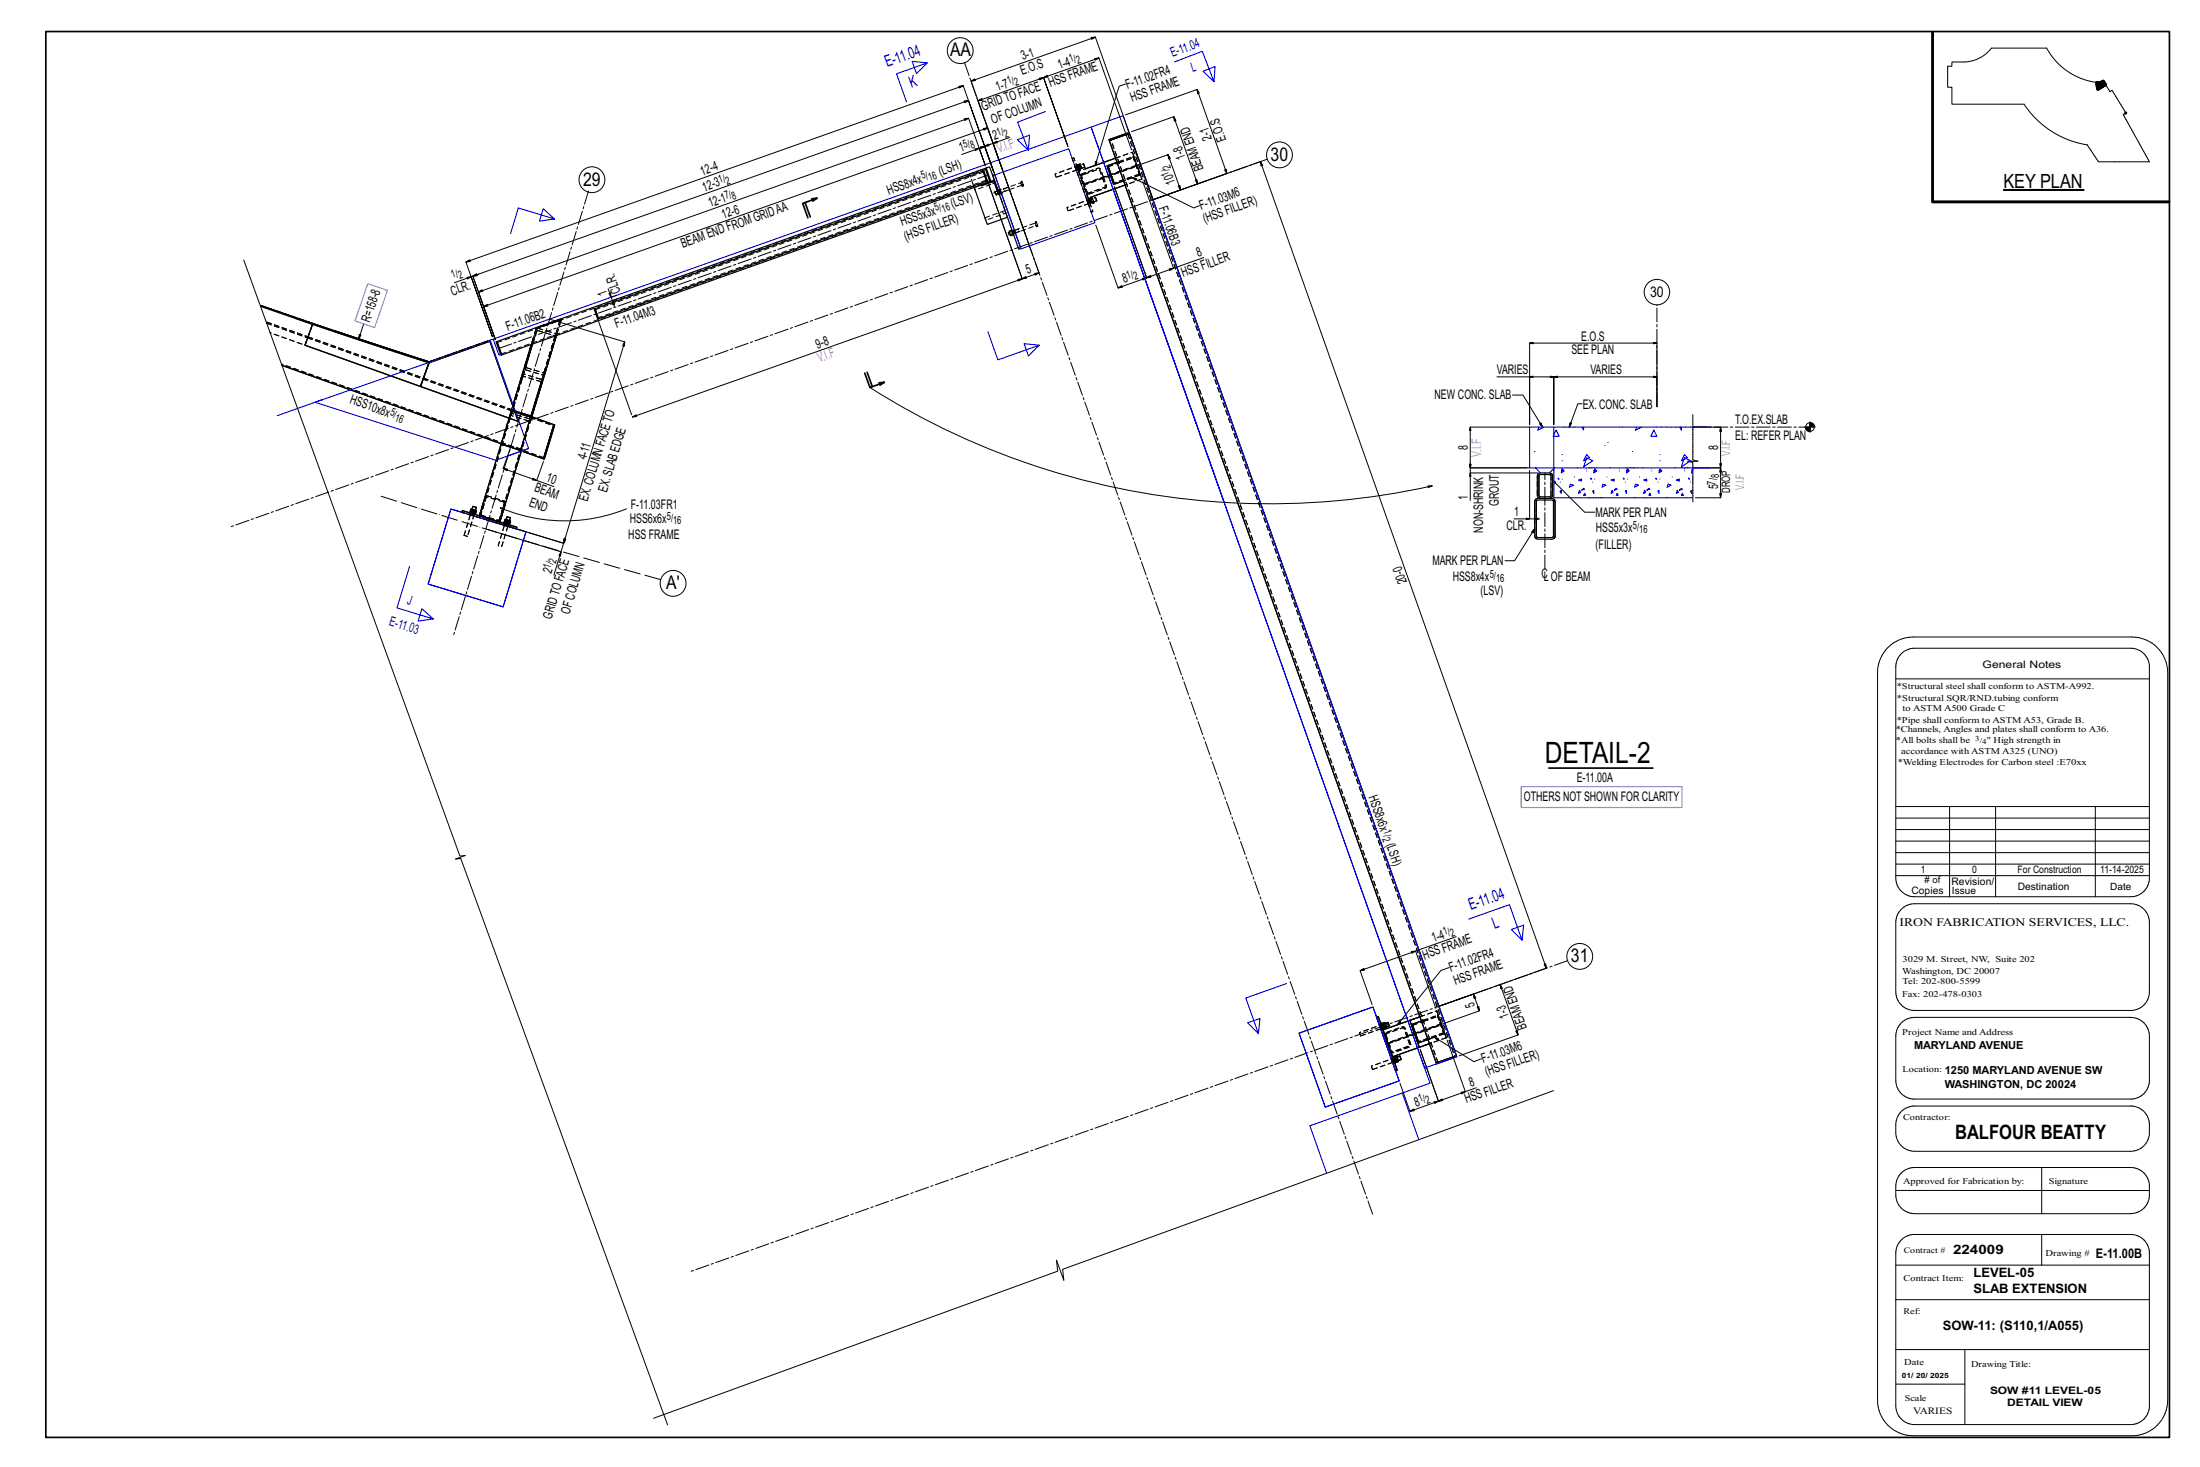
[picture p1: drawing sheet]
<svg xmlns="http://www.w3.org/2000/svg" width="914mm" height="610mm" viewBox="0 0 914 610" stroke-linecap="round" stroke-linejoin="round" font-family="sans-serif">
<path d="M832.7 78.8h33.4v.3h-33.4z" fill="#000" stroke="#000" stroke-width=".5"/>
<g fill="none" stroke="#000" stroke-width=".42">
<path d="M467.9 34.9l-2.8 1-9.9 33 .1-1.8 .7 .2-.8 1.6M811.3 25.8h5.3a14.9 14.9 0 0 0 11.1-5.8h23a27.7 27.7 0 0 0 22 14.4l1.4-.9 2.9 4.6 .9-.6 5.7 9.5-1.1 .6 10.9 19.6h-21.2l-4.7-7a38.6 38.6 0 0 1-26.2-16.9h-30v-7.1h-1.8v-8.7h1.8zM871.3 34.2l.6 3.1 3.4-2M411.7 59.9l-4.7 1.7M412.8 59.6l1.5-1 .2 .7zM412.8 59.6l-3.5 1.2 4.1 11.7M419.7 57.1l-6.9 2.5 3.8 10.9-10.1-28.6 1.8-.2-.3-.7-1.5 .9 27.2-9.7-1.5 1-.2-.7 1.7-.3 10.2 28.6-10.2-28.6 1.8-.2-.2-.7-1.6 .9 23.1-8.1-1.6 .9-.2-.7 1.8-.2 13.5 38.2M467.8 47.7l29.7-10.5 .3 1.8 .7-.3-1-1.5 12.4 34.9-.9-1.5 .7-.3 .2 1.8-30.7 10.9M470.3 54.7l17.5-6.2 .3 1.8 .7-.3-1-1.5 9.9 27.9-.9-1.5 .7-.3 .2 1.8-18.5 6.6M399.7 64.2l7.3-2.6 2.6 7.2-7-19.7-1.8 .3 .2 .7 1.6-1-203.7 72.2 1.5-.9 .2 .7-1.7 .2 6.9 19.7M405.2 61.9l1.8-.3-1.5 1zM406.8 61.7l2.5-.9-1.8 .2 .2 .8 1.6-1 3.8 10.9"/>
<path d="M409.3 60.8l1.5-.9 .2 .7zM414.8 79.3h.1M415.2 66.4l-4.7-13.3-1.8 .3 .3 .7 1.5-1-209.5 74.3 1.5-.9 .3 .7-1.8 .2 4.8 13.6M416.2 78.8h.1M417.3 72.5l14.5 40.9-1.7 .2 .2 .7 1.5-.9-6.9 2.5 1.5-1 .2 .7-1.7 .3-14.1-39.7 14.1 39.7-1.8 .2 .2 .7 1.6-.9-162 57.4M470.7 73.8l1.4 1.2 .3-.7-1.7-.5 25.4 12.6 2.4-.9M472.6 68.8l12.9-4.5 .2 1.8 .7-.3-.9-1.5 5.2 14.6-1-1.5 .7-.2 .3 1.7-11.5 4.1M475 75.4l12.7 36.1 12.6-4.5M497.7 76.4l26.2-9.2 .2 1.7 .7-.2-.9-1.5 118.8 335.1-.9-1.5 .7-.3 .2 1.8-19.2 6.8M415.2 80.4h.1M420.4 95.6l.2-.1 .7 2.1-.2 .1zM420.4 95.6l-1 .4 .7 2 1-.3"/>
<path d="M420.6 96.2l-1.6 .5 .4 1 1.5-.5M420.8 96.1l.4 1M421.1 97.1h.1M421.7 95.7v.1M455.5 93.5l9.2 26.1 1.8-.2-.3-.7-1.5 .9 11.9-4.2-1.5 1-.3-.7 1.8-.3-13.4-37.8 13.4 37.8 1.8-.2-.3-.7-1.5 .9 11.1-3.9M479.2 83l-23.9-67.6-1.8 .2 .2 .7 1.6-.9-51.7 18.3 1.5-.9 .3 .7-1.8 .2 23.9 67.5M101.3 108.1l89.9 247.6 2.1-.2-4 1.5 2.2-.3 86 235.4M188.9 117.5l6.9-2.5 8.9 24.9-11-31 1.7-.2-.2-.7-1.5 .9 206.6-73.3-1.5 1-.2-.7 1.7-.3 12.8 35.9-10.6-29.8-1.8 .3 .3 .7 1.5-1-206 73.1 1.5-1 .3 .7-1.8 .3 9.3 26.2M194.1 115.2l1.7-.2-1.5 .9zM196.5 114.8l1.5-1 .3 .7zM196.5 114.8l9.3 26.2M199 113.9l-3.2 1.1"/>
<path d="M486 111.7l1.7-.2-1.5 .9zM151.2 134.5l-2.1 6.3 .2-1.8 .7 .3-.9 1.5M228.4 132.6l31.3 9.5-.9 1.6 .7 .2 .2-1.8-25.4 83.6 .1-1.7 .7 .2-.8 1.5-14.7-4.4M248.8 133.6l13.7 38.8M252.8 120l1.2 3.5 2.3-.8M253.1 122l.7-.2 .2 1.7zM254 123.5l1.4 3.9M254.5 124.9l.9 1.5-.7 .3zM256.8 124.1l-2.3 .8M622.2 156.6h13.6v19.8v-33.8l1.4 .3v-.6l-1.4 .3h52.9l-1.4 .3v-.6l1.4 .3v26.4v-12.4l-1.4-.3v.6l1.4-.3h-42.9l1.4-.3v.6l-1.4-.3v19.8v-19.8l-1.4-.3v.6l1.4-.3h-10M635.8 156.6l1.4-.3v.6zM262.9 173.3l1.5-.9 .2 .7z"/>
<path d="M361.6 161a310 310 0 0 0 233.7 40.9M628.6 164.2h4.4l8.1 13.3-1.2-1.3 .7-.4 .5 1.7M635.8 177.5h-24.7l-.3 1.4h.6l-.3-1.4v16.9l-.3-1.4h.6l-.3 1.4h24.7M657.6 167.8h-1.8l-3.6 9.7 .3-1.8 .7 .3-1 1.5M703.6 177.5h11.5l-.3 1.7h.7l-.4-1.7v16.9l-.3-1.7h.7l-.4 1.7h-11.5h11.5l-.3 1.8h.7l-.4-1.8v12.4l-.3-1.7h.7l-.4 1.7h-10.4M703.6 172.3v18.8l2.1 .6h-4.2l2.1 .5v16.4M750.1 177.5h4.4M752.3 175.3v4.4M212.3 185.8l-3.2 8.9 1.5 .9 .3-.7-1.8-.2 14 5M221.5 198.7l1.6 1-1.8-.3zM225.9 191.8l-2.8 7.9 7.1 2.5M610.8 193h.6l-.3 1.4z"/>
<path d="M611.1 196.5l.3 1.4h-.6zM611.1 192.3v4.2M611.1 194.4h23.6M635.8 195.5v20.1h-6.5M639.2 196.5h-28.1v11.5M645.2 199.4l.9 1.5 .6-.6-1.5-.9 13.4 13.4h4.3M201.9 219.8l31.3 9.5-3 9.7M204 216.6l30.3 9.1M207.9 211l1.8 .3-.3 .7zM207.9 211a68.5 68.5 0 0 0 52.5 .4M593.5 201.9h1.8l-1.6 .7zM634.4 215.3l1.4 .3-1.4 .3z"/>
<path d="M635.8 215.6h4.2M637.8 219.8l-1.2 1.3 .6 .4 .6-1.7-8.3 13.2h-4M637.9 215.6l1.4-.3v.6zM637.9 209.8v5.8M233.2 229.3l-.2 1.8-.7-.2zM234.4 224l.7 .2-.8 1.5zM235 223.2l-1.8 6.1M784.7 269.1a15.1 15.1 0 0 1 10.5-4.4h90.9a14.9 14.9 0 0 1 14.9 14.9v302.2a14.9 14.9 0 0 1-14.9 14.8h-90.9a14.7 14.7 0 0 1-14.8-14.8v-302.2a14.7 14.7 0 0 1 4.3-10.5zM790.2 271.6a7.9 7.9 0 0 1 5.6-2.2h89.8a7.8 7.8 0 0 1 7.8 7v88.4a7.7 7.7 0 0 1-7.8 7.8h-89.8a7.8 7.8 0 0 1-7.8-7.8v-87.7a7.6 7.6 0 0 1 2.2-5.5zM788 282.1h105.4M788 335.2h105.4M788 340h105.4"/>
<path d="M810.3 335.2v37.4M829.4 335.2v37.4M870.9 335.2v37.4M788 349.5h105.4M788 359.1h105.4M788 344.7h105.4M788 354.3h105.4M788 363.9h105.4M790.2 377.8a7.9 7.9 0 0 1 5.6-2.2h89.8a7.9 7.9 0 0 1 7.8 7v30.3a7.8 7.8 0 0 1-7.8 7h-89.8a7.8 7.8 0 0 1-7.8-7.8v-28.7a7.8 7.8 0 0 1 2.2-5.6zM586.6 395.4l1.8-.2-1.6 .9zM588.4 395.2l-23.1 8.2 1.5-1 .3 .7-1.8 .3 5 14M605.2 389.2l-16.8 6 8.4 23.8"/>
<path d="M602.3 402.1l-3.4 1.2-18.1 22.5 .8-1.6 .6 .5-1.4 1.1M596.1 431l1.3 1.2 .4-.6-1.7-.6 16.5 10.2 3.1-1.3M599.1 425.6l15.8-5.6-.2-1.7-.7 .2 .9 1.5-2.5-6.9 1 1.5-.7 .2-.3-1.7-14.3 5.1 25.4-9.1 .3 1.8 .7-.3-1-1.5 7.5 21-1-1.6 .7-.2 .3 1.8-24.5 8.6M601.5 432.2l7.5 21.4 4.6-1.6M790.2 425a7.9 7.9 0 0 1 5.6-2.2h89.8a7.9 7.9 0 0 1 7.8 7v19.9a7.9 7.9 0 0 1-7.1 7h-91.3a7.9 7.9 0 0 1-7-7.8v-18.3a7.9 7.9 0 0 1 2.2-5.6zM581.9 450.2l4.1 11.6 1.8-.2-.3-.8-1.5 1 11.9-4.2-1.5 .9-.3-.7 1.8-.2-7.6-21.4 7.6 21.4 1.8-.2-.3-.8-1.5 1 11.1-4M607.3 453.9l1.7-.3-1.5 1zM645.7 453.2l-204 74.3 .5 4.5-3.1-8.3 .5 4.5-167.9 61.2M790.2 461.9l1.9-1.4 2.9-.9h91.3a7.8 7.8 0 0 1 7.1 7v4.8a7.8 7.8 0 0 1-7.8 7h-89.8a7.8 7.8 0 0 1-7.8-7.8v-3.2a7.9 7.9 0 0 1 2.2-5.5zM788 494.7h105.4M790.2 487.4a7.9 7.9 0 0 1 5.6-2.2h89.8a7.8 7.8 0 0 1 7.8 7v4.3a7.8 7.8 0 0 1-7.8 7.8h-89.8a7.9 7.9 0 0 1-7.8-7.8v-3.6a7.6 7.6 0 0 1 2.2-5.5zM848.6 485.2v19.1"/>
<path d="M790.2 515.3a7.9 7.9 0 0 1 5.6-2.3h89.8a7.8 7.8 0 0 1 7.8 7v65a7.9 7.9 0 0 1-7.8 7h-89.8a7.8 7.8 0 0 1-7.8-7.8v-63.5a7.6 7.6 0 0 1 2.2-5.4zM848.6 513v12.7M788 525.7h105.4M788 540.1h105.4M788 560.8h105.4M788 575.2h28.7M816.7 560.8v31.2"/>
<circle cx="399.1" cy="21" r="5.4"/>
<circle cx="246" cy="74.7" r="5.4"/>
<circle cx="531.8" cy="64.4" r="5.4"/>
<circle cx="688.7" cy="121.4" r="5.3"/>
<circle cx="752.3" cy="177.5" r="1.8"/>
<circle cx="279.8" cy="242.4" r="5.4"/>
<circle cx="656.6" cy="397.4" r="5.4"/>
</g>
<g fill="none" stroke="#000" stroke-width=".7">
<path d="M19 13.1h882.7v584.2h-882.7zM334.6 84.2l2.2 5.9M337.4 82.6l2.2-.2-6 2.1 2.2 6M339.6 82.4l-1.8 1.2M359.4 155.1l2.2 5.9 5.9-2.1-2.1 .2M360.4 154.7l2.2 6M367.5 158.9l-1.8 1.2M750.5 177.7h1.8M750.6 178h1.7M750.7 178.3h1.6M750.8 178.5h1.5M751.1 178.8h1.2"/>
<path d="M751.4 179.1h.9M752.3 177.2h1.8M752.3 177h1.7M752.3 176.4h1.4M752.3 175.9h.8M752.3 176.2h1.2M752.3 176.7h1.6M643.8 319.2h43.2"/>
</g>
<g fill="none" stroke="#000" stroke-width="1.2">
<path d="M803.2 13.4v70.5h98.3M871.5 34.3l-.1 .1M871.8 34.3l-.4 .4M872.1 34.3l-.6 .7M872.4 34.4l-.9 .9M872.9 34.3l-1.3 1.3M873.8 33.8l-2.2 2.1M874.2 33.7l-2.5 2.5M874.4 33.9l-2.7 2.6M874.5 34.1l-2.7 2.7M874.6 34.3l-2.8 2.8M874.8 34.5l-2.7 2.7"/>
<path d="M874.9 34.8l-1.9 1.8M875.1 35l-1.2 1.1M875.2 35.2l-.4 .4M883.6 46.9l-.2 .2"/>
</g>
<path d="M850.7 20h-2.7M871.3 34.2l1.4 .2 1.4-.9 1.2 1.8-3.4 2zM883.6 47l-5.7-9.5-.9 .6-2.9-4.6-1.4 .9M867.5 60.2l4.7 7h21.2l-10.9-19.6 1.1-.6M635.8 177.5h67.8v16.9h-67.8zM645.8 194.4h57.8v12.4h-57.8zM703.6 206.1v-28.6" fill="none" stroke="#000" stroke-width=".42" stroke-dasharray="0 1"/>
<g fill="none" stroke="#000" stroke-width=".5">
<path d="M460.9 58l8.4-2.9 .1 .3-8.3 3zM461.1 58.4l8.3-3 136 383.3-8.4 3zM405.3 78.9l-.4-1 5.5 15.4 8.3-3M407.7 76.9l5.6-2 2 5.6-.4 .1-1.9-5-5.2 1.7zM408.6 71.1l1.5 4.2 .3-.1-1.5-4.2-161.6 57.3 .1 .2M408.9 72l1.2 3.3-161.3 57.2-.1-.3M409.6 70l.3-.2 2 5.6-.4 .1zM409.9 69.8l1.4-.5 1.3 3.5M411.2 74.7l-1.6-4.7-203.1 71.9 2 5.6 203-72-.1-.2M412.6 72.8l.8-.3 10.9 30.8-.9 .3zM413.3 74.9l.4 1.1M450.4 68.1l.5 1.4"/>
<path d="M460.1 68.9l.4-.1 2.7 7.7-.4 .1zM463.7 65.7l-12.6 4.5M464.3 67.5l-3.8 1.3 2.7 7.7 3.8-1.4M467.6 76.9l-12.5 4.4M409.4 90.5l.3 1M455.3 82l.5 1.4M455.8 83.4h.1M108.3 127.3l21.6 7.4 .1-.2M108.4 127l21.6 7.5M122.7 132.3l7.2 2.4 .1-.2M128 140h.1M130 134.4l-3.2 9.1 48 17.1 3.5-9.9-3.5 9.9 40.6 14.5-11.8-33.3"/>
<path d="M130 134.4l48.5 16-.1 .4-39.7-13.1-8.8-3zM138.9 137.4l39.5 13M231.3 139.4l-10.3 33.8 .1-.2-.4 .1v-.2l-4.1-1.3M246.9 128.4l.4-.1 1.5 4.2-.4 .1zM247.6 129.2l.9 2.4M117.2 151.8l108.7 38.9 4.3-14.2-16.4-5.9M176 157.1h.1M178.3 150.4l25.2-8.9 .1 .3-25.1 8.9zM206.2 142l.3-.1 2 5.6-.3 .1zM220.9 143.1l-7.8 25.5M212.4 170.9l-4 13.1M220.7 173.1h.1"/>
<path d="M230.2 176.5l.4 .1-4.4 14.2-.3-.1zM208.3 184.6l-9.1 29.7 8.5 2.6 9-29.5M208.3 184.4l3.6 1.3M639.8 197.4l4.2-.2 .6 .4v8.2l-.4 .6-3.9 .1-.6-.5zM644.5 196.6l-4.2-.1a1.32 1.32 0 0 0-1.3 1.4v7.9a1.32 1.32 0 0 0 1.3 1.3h3.7l1.2-.8M644.9 196.9l-.4-.3 .4 .3M645.2 197.3l-.3-.4 .3 .4M645.2 197.3v9M191.9 212.9l.2-.7 22.7 6.9-.2 .7-11.6-3.5M195.4 212.9l-.1 .2 2.2 .7v-.2M195.7 213.3h.1M196.2 211.6l.4-1.2 1.4 .4-.4 1.3"/>
<path d="M196.9 211.8l1.1 .4-.4 1.4-1.1-.4zM196.9 211.8l-1.2-.3-.4 1.4 1.2 .3M197.1 213.7h.1M200.1 214.6h.1M206.9 216.7h.1M209.6 217.2l-.1 .2 2.1 .7 .1-.2M209.7 218.3h.1M209.9 217.6h.1M210.1 209.3l-2.1 6.7M210.4 215.9l.3-1.2 1.4 .5-.3 1.2M211.1 216.2l1.1 .3-.4 1.4-1.2-.3zM211.1 216.2l-1.2-.4-.4 1.4 1.1 .4"/>
<path d="M211.1 218.7h.1M211.3 218h.1M638.5 208.4v14.3zM638.7 208l-.2 14.7M638.7 208l-.2 .4M638.7 208l6.3-.2 .7 .6-.1 14.6-.6 .4-6.3-.2M645.2 206.3l-.7 .7M646 207.5l.3 .9v14.3M646 207.5l.3 .9M646 207.5l-1-.4h-5.8a1.32 1.32 0 0 0-1.3 1.3v14.3a1.32 1.32 0 0 0 1.3 1.3h5.8l1-.3M646.3 208.4v14.3zM638.5 222.7l.2 .5z"/>
<path d="M646.3 222.7l-.3 1zM572.1 422.6l.7-.2 8 22.3-.7 .3zM573.4 426.1h.1M573.8 425.2l.3-.1 .9 2.8-.2 .1zM573.9 427.5h.1M574.1 425.9h.1M574.2 425.4l1.3-.5 .4 1.1-1.3 .5M574.6 427.3h.1M575.7 425.3l1.2-.4 .5 1.4-1.2 .4M575.9 426l.4 1.1-1.3 .5M578.8 439.1h.2l1 2.8h-.2zM579 439.8h.1"/>
<path d="M579.1 439.3l1.4-.5 .4 1.2M580.6 439.3l1.2-.5 .5 1.4-1.2 .5M586 424l-11.2 4 4 11.1 11.1-3.9M586.6 425.8l.4-.2 2.7 7.7-.4 .1zM590.2 422.5l-4.2 1.5 3.9 11.2 4.2-1.5M590.8 424.3l-3.8 1.3 2.7 7.7 3.8-1.3M578.3 440.1h.1M578.8 441.5h.1M579.5 440.5l1.4-.5 .4 1.1-1.4 .5M579.5 441.2h.1M597 441.7l8.4-3 .1 .4-8.4 3z"/>
</g>
<g fill="none" stroke="#00f" stroke-width=".45">
<path d="M385.4 26.1l-6.3-.6 1.8 5.1 4.5-4.5-12.8 4.6 4.2 11.6M488.2 25.7l11.5-4.4 4.9 12.7-4.6-4.4 5-1.9-.4 6.3M422.9 58.1l5-1.9-.5 6.3zM434.5 46.3l-11.5 4.5 4.4 11.7M453.5 52.8l13.3-4.7 138.6 391-13.3 4.7zM413.5 72.7l30.7-10.9 10.9 30.7-30.7 10.9zM230.5 91l-6.3 .9 1.6-5.2 4.7 4.3-15.1-4.6-3.2 10.7M463.6 81.4l45.3 127.7M410.6 137.9l4.2 11.6 17.1-6.1-4.4 4.5-1.8-5.1 6.2 .6M203.7 141.4l249.8-88.6 140.9 397.3-50 17.7 7 19.7M205 140.9l2.4 6.6 .7-.2M130.9 167.2l47.8-16.7 25-9.1 16 45-13.7 4.8z"/>
<path d="M134.3 166l-19 6.7M639.6 177.5l-.4 1.2 2.5-1.2M645.8 177.5v29.3h57.8M646.8 178.7l1.2 2.6h-2.5zM657.6 177.5l.6 1.2v-1.2M680.2 177.5l-.4 1.2 2.5-1.2M687.4 178.7l1.3 2.6h-2.6zM698.2 177.5l.6 1.2v-1.2M710.8 177.5h-75v16.9h75M219.7 186.4l-8.4 3M637.8 187.6h.2M638.2 194.4l2.1 2.1"/>
<path d="M645.9 195.7h.1M645.9 194.8h.1M646.1 194.4l-2.1 2.1M647.6 198.6l.4 .5h-.4zM649.2 191.4h.2M649.2 188.9h.2M649.3 199.1h.1M649.3 194.8l.4 .5-.8 .4zM649.3 195.3l.9 .4-1.3 .8zM654.4 198.2h.1M656.1 199.5l1.3-.4v.8zM659.4 195.7h.1"/>
<path d="M659.4 194.8h.1M659.5 188.9l1.2 1.3-2.5 1.2zM659.5 190.2l2.5 1.2-3.8 2.6zM661.2 198.6l.4 .5h-.4zM662.8 199.1h.1M662.9 194.8l.4 .5-.9 .4zM662.9 195.3l.8 .4-1.3 .8zM667 185.1h.2M667.9 198.2h.1M668.3 183.8h.1M669.6 199.5l1.3-.4v.8zM673 195.7h.1"/>
<path d="M673 194.8h.1M674.7 198.6l.4 .5h-.4zM676.4 199.1h.1M676.4 194.8l.4 .5-.8 .4zM676.4 195.3l.9 .4-1.3 .8zM678.4 187.6h.2M681.5 198.2h.1M683.2 199.5l1.2-.4v.8zM686.5 195.7h.1M686.5 194.8h.1M688.3 198.6l.4 .5h-.4zM689.9 191.4h.1"/>
<path d="M689.9 188.9h.1M689.9 199.1h.1M690 194.8l.4 .5-.9 .4zM690 195.3l.8 .4-1.3 .8zM695 198.2h.1M696.7 199.5l1.3-.4v.8zM700.1 195.7h.1M700.1 194.8h.1M700.1 190.2l2.6 1.2-3.9 2.6zM700.1 188.9l1.3 1.3-2.6 1.2zM701.8 198.6l.4 .5h-.4zM703.5 199.1h.1"/>
<path d="M703.6 195.3l-.5 1.2 .5-.3M703.6 194.9l-.5 .8 .5-.3M187.4 211.5l31.2 9.5-9.5 31.2-31.2-9.5zM648.4 200.3h.1M648.5 204.1l.4-.4v1.3zM652.2 206.7h.1M652.7 201.2l1.3 .4-1.7 .9zM656.5 203.7l.4 .9-.8 .4zM657.4 203.7l.8-.8 .4 .4zM658.6 205l.4 .8h-.8zM662 200.3h.1M662 204.1l.4-.4v1.3z"/>
<path d="M665.8 206.7h.1M666.2 201.2l1.3 .4-1.7 .9zM670.1 203.7l.4 .9-.9 .4zM671.7 202.9l.5 .4-1.3 .4zM672.2 205l.4 .8h-.9zM675.5 200.3h.1M675.6 204.1l.4-.4v1.3zM679.3 206.7h.1M679.8 201.2l1.3 .4-1.7 .9zM683.6 203.7l.4 .9-.8 .4zM684.4 203.7l.9-.8 .4 .4zM685.7 205l.4 .8h-.8z"/>
<path d="M689.1 200.3h.1M689.1 204.1l.4-.4v1.3zM692.9 206.7h.1M693.3 201.2l1.3 .4-1.7 .9zM697.1 203.7l.5 .9-.9 .4zM698 203.7l.8-.8 .5 .4zM699.3 205l.4 .8h-.9zM702.6 200.3h.1M702.7 204.1l.4-.4v1.3zM170.2 235.4l-5.2 17.2 15 4.6-4.6-4.3-1.6 5.2 6.2-.9M610.5 381.9l16.9-6 5.2 14.8 .7-6.2-5.1 1.8 4.4 4.4M534.7 408.7l-16.9 6 5.2 14.8-4.4-4.5 5.1-1.8-.7 6.3"/>
<path d="M539.9 429.3l30.8-10.9 10.8 30.8-30.7 10.8zM582.8 454.2l6.9 19.4"/>
</g>
<g fill="none" stroke="#000" stroke-width=".42" stroke-dasharray="2 1.4">
<path d="M468.7 55.7l136 383.3M403 72.6l-.1-.3 7-2.5M403.1 72.8l-.1-.2M403.2 73.2l-.1-.4M403.4 73.6l-.2-.4M404.4 76.3l-1-2.7M404.6 77l-.2-.7M404.7 77.3l-.1-.3M404.8 77.5l-.1-.2M404.9 77.9l-.1-.4M404.9 77.9l2.8-1M407.7 76.9l4.5-1.6 .4 1.1-7.3 2.5"/>
<path d="M408.7 71.5l.1 .1M408.8 71.6l.1 .4M409.9 74.9l-161.3 57.1-.1-.4M411.2 74.7l.2 .4M411.4 75.1l-203 72M412.2 75.3l1.1-.4M412.6 72.8l6.1 17.5M413.1 79.9l.5-.2 .4 1.1-.5 .2zM413.6 79.8l.9-.4zM413.7 76l-1.1 .4M414.8 79.2l.9-.3M414.8 79.2h.1"/>
<path d="M414.8 79.2l.9-.2M414.8 79.3l.4 1.1M414.9 79.4l-.1-.2M414.9 79.4l.8-.4 .1 .3M414.9 79.6v-.2M414.9 79.6l.9-.3M415 79.3l.9-.3zM415 79.8h.1M415 79.8l.9-.3 .1 .3-.9 .3M415.7 78.4l-.9 .4 .7 2 1.1-.4-.1-.3M415.8 79.3l.1 .2M416 79.8l.1 .4-.8 .3"/>
<path d="M416.1 80l-.9 .3M416.1 80h.1M417.1 78.4v.2M417.1 78.5l2.1-.8M417.1 78.6l.1 .2M417.4 79.3l.1 .2M417.5 79.5v.1M417.5 79.5l2.1-.7M424.1 75.5l.7-.3 .7 2.1-.7 .2zM424.3 76l.6-.3zM424.6 76.9l-.3-.9-9.5 3.3M424.6 76.9l-9.4 3.5"/>
<path d="M424.6 77l.7-.2zM439 73.7l-.5-1.4 11.9-4.2M445.6 65.8l.7-.2 7.9 22.3-.7 .3zM446.8 69.2l.7-.3M446.9 69.4l.6-.4M447 69.7l-.1-.3 .7-.2M447.1 70l-.1-.3 .7-.3M447.3 70.6l-.1-.2M447.3 70.6l.7-.2M447.4 68.5l.2-.1M447.4 70.8l-.6-1.6M447.4 70.9v-.1"/>
<path d="M447.5 68.9v.1M447.5 69l.1 .1M447.6 69l1.6-.5M447.6 68.4l.9 2.7-.2 .1M447.6 69.1l1.6-.5M447.6 69.1h.1M447.6 69.2l.1 .2M447.6 69.1l.1 .3M447.6 68.6l1.4-.5 .4 1.1M447.7 69.4l1.6-.6M447.7 69.4l.1 .4M447.8 69.8h.1"/>
<path d="M447.8 69.8l.2-.1M447.8 69.8l.2 .6M447.8 69.8l.1 .3M447.9 70.1l-.7 .3-.1-.4 .7-.2M447.9 70.1h.1M447.9 70.1l.1 .2M448 70.3l.1 .2M448 69.7l1.4-.5 .4 1.1-1.4 .5M448 70.4l.1 .2-.7 .3M448.1 70.5v.1M448.1 70.6h-.8M448.2 70.1h-.2"/>
<path d="M448.3 70.3l-.3 .1M448.3 70.4l-.2 .1M448.3 71.2l-.9-2.7M449.3 72.5l7.4-2.7 .8 .7 1.1 3M449.3 72.5l2.9 8.2-.7-.6-2.4-6.7zM449.5 69.6l-1.3 .5M449.6 69.8l-1.3 .5M449.7 72.8l-.1 .5M449.7 69.9l-1.4 .5M450.4 76.9l22.3-7.9M450.9 69.5l-11.9 4.2M451.8 72l-2.1 .8"/>
<path d="M451.9 79.9l.6 .3 6.6-2.4 .3-.4-2.6-7-5 1.6M454.6 79.9l-2.3 .8M458.6 73.5l1.2 3.6v.7l-.5 .5-4.7 1.6M460.6 69.3l4.5-1.6M463.7 65.7l6.9-2.5M464.3 67.5l.7-.3M465 67.2l5.9-2.1M465.1 67.7l6-2.2M467.4 75l-.4 .1M467.9 74.8l-.5 .2M468 76.8l-.4 .1M468.5 76.6l-.5 .2"/>
<path d="M470.6 63.2l4 11.2M470.9 65.1l2.8 7.7M471.3 65l2.7 7.7M472.2 68.8l-22 7.8M472.6 68.6l-.4 .2M473.5 72.4l-10.5 3.7M473.7 72.8l-5.8 2M474 72.7l-.3 .1-2.8-7.7 .4-.1M474.6 74.4l-6.1 2.2M409.4 90.5l7.3-2.6 .4 1-7.4 2.6M414 80.8l.9-.3zM415 80.4l-.5-1.5-1.1 .4 .7 2 1.1-.4"/>
<path d="M415.1 80.1l-.2-.5M415.2 80.9l-.1-.3 .1 .4 .2-.2M415.2 80.3l-.1-.2M415.2 80.4v-.1M415.3 80.5l-.1-.1M415.4 80.3l.9-.3zM415.4 80.8l-.7-2-.3 .1 .6 1.5M416.1 80.1l-.9 .3M416.5 80.1h.1M416.7 80v.1M416.7 87.9l1.1-.4 .3 1.1M418.1 88.6l-1 .3"/>
<path d="M419.5 96.5l1.1-.3-.2-.6M419.5 96.5l.4 1M419.9 97.5l1-.3-.3-1M420.7 96l.9-.3M420.8 96.1l.3 1M420.8 96.1l.9-.3M420.8 96.1h.1M420.9 96.3l-.1-.2 .9-.3 .1 .2M420.9 96.3l.9-.3M420.9 97.2l.2 .5M421 96.6l-.1-.3M421 96.6l.8-.3 .1 .2-.8 .3z"/>
<path d="M421.1 97l-.1-.2M421.2 97.1l9.4-3.3M421.2 97.2l-.1-.2M421.2 97.2h.1M421.7 95.7l2-.7M421.7 95.7l8.5-3 .4 1.1M421.8 96v.3M421.9 96.5l.2 .4-.9 .3M422 96.7l-.9 .3M422 96.7h.1M422 96.8l2.1-.7M422.1 96.9l-.9 .3"/>
<path d="M423 95.2l.1 .1M423.1 95.3l.1 .2M423.3 96l.1 .2M423.4 96.2l.1 .2M430 92.2l.7-.2 .7 2-.7 .2zM430.2 92.7l.7-.2zM430.6 93.7l.6-.2zM444 87.6l-.5-1.4 11.8-4.2M451.8 83.1l.7-.2M451.8 83.2v-.1M451.8 83.2l.8-.1M451.8 83.4v-.2"/>
<path d="M451.8 83.4l.8-.3 .1 .3M451.9 83.6l-.1-.2M451.9 83.6l.8-.2 .1 .3M452.1 84l.7-.3 .1 .4-.7 .2zM452.1 84l-.2-.4M452.3 80.7h-.1M452.3 82.4h.2M452.3 84.8l-.5-1.6M452.5 82.9l.1 .2M452.5 83l1.6-.6M452.5 82.4l1 2.7h-.2M452.5 83.1l.3-.1"/>
<path d="M452.6 83.1v.1M452.6 82.5l1.4-.5 .4 1.2-1.6 .5M452.6 83.2l.1 .2M452.6 83.4l.3-.1M452.7 83.4l.1 .3M452.8 83l1.3-.5M452.8 83.7v.2M452.8 83.9l.1 .2M452.9 83.3l1.3-.5M452.9 84.1l.2 .5-.8 .2M452.9 84.1v.1M452.9 84.2l.1 .1"/>
<path d="M453 84.3l-.7 .3-.1-.3M453 84.3l.1 .2M453.1 84.5l-.8 .1M453.1 84l-.2 .1M453.3 85.1l-1-2.7M454.4 83.2l.4 1.1-1.4 .5M454.5 83.5l-1.4 .5M454.6 83.8l-1.6 .6M454.6 83.9l-1.6 .6M455.1 81.3l-2.8 1-4-11.1 2.8-1M455.8 83.4l-11.8 4.2M108.4 127h.1"/>
<path d="M108.4 127l21.6 7.4-3.2 9.1-14.5-5.2M110.8 133.8l17.2 6.2M110.8 134.3l17.1 6.1M117.8 130.3h.1M128 140l48 17.1M222.7 136.2l10.5-3.7 .1 .3-10.4 3.7zM222.8 136.8l.1-.3M222.8 137.1l.3-.3M222.9 136.5l10.4-3.7-.2 .7M223.1 136.8l.5-.3M223.6 137.4l-.7 .7-1.2 3.7M223.6 137.4l6.3 1.9"/>
<path d="M223.6 136.5l3.6 1M227.2 137.5l3.7 1.3M229.9 139.3l.4 .1M230.5 139.7l-.2-.3M230.5 139.7v.2M230.9 138.8v.2M230.9 139l.2 .2M231.1 139.2v.7M231.1 139.9l-.2 .7M231.4 139.1l-.1 .3M231.5 138.8l-.1 .3M232.7 133l-12.1 39.8"/>
<path d="M233.1 133.5l-1.6 5.3M247.5 128.7l161.2-57.2M247.6 129.2l-.1-.5M248.8 132.5h.1M127.9 140.4l102.2 36.5M176 157.1l37.8 13.5M178.3 150.7l.1-.3M178.4 150.4l-.1 .3M178.4 150.4l25.1-8.9 .1 .3M206.7 142.4l203-72M217.2 156.9l-.1 .3M217.3 155.9l-.7 1.2"/>
<path d="M217.7 155.6l-.4 .3M218.1 152.4l.2 1.1M218.3 151.7l2.6-8.6M218.3 153.5l.3 .2M218.6 153.7l6.7 2.1 1.2-.9M218.6 152.4l.3 .4M218.9 152.8l6.7 2.1M220.9 143.1l.1-.5M221 142.6l.2-.6M221.2 142l1.6-5.2M221.2 142l1.6-4.9M221.4 142.9l-2.8 9.5"/>
<path d="M224.7 159.5l.1-.6M224.8 158.9l-.3-.4-6.7-2.1-.6 .5M224.8 157.6l-7.1-2M225.1 159.7l.2-1.4M225.3 158.3l-.5-.7M225.6 154.9h.2M225.8 154.9l.3-.3M226.1 154.6l4.4-14.7M226.3 154.1l-5.7 18.7M226.5 154.9l.3-.7-5.8 19M230.9 140.6l-4.1 13.6M211.9 173.9l-3.1 10.1"/>
<path d="M211.9 173.9l.9-2.9M212.5 170.7v-.1M212.5 170.7h.1M212.6 170.4l.5-1.8M212.8 170.9l7.4 2.3M212.8 170.8l-.9 3.1M212.8 171.2l.1-.4M212.9 170.8h.1M212.9 170.6v-.1M212.9 170.5l3.7 1.1M213.1 171.9l-.3-.7M213.1 168.6l5.2-16.9-.2 .7"/>
<path d="M213.4 169.4l5.3-17.6M219.7 174.8l-6.9-2a1.66 1.66 0 0 1-.3-2M219.9 174.8h-.2M220 173.9l-6.9-2M220.2 173.2l.4 .1M220.3 174.5l-.4 .3M220.4 174l-3.8 12.4M220.4 173.5l-.4 .4M220.5 173.6v.2M220.5 173.6l.1-.3M220.6 173.1l-.2 .4M220.6 173.3l.1-.2"/>
<path d="M220.6 173.3l-.1 .2M220.6 172.8l-13.3 44M220.7 173.1h.1M220.7 174l-.4 .5M220.8 174.1l-3.9 12.7M220.9 173.6l-.1 .5M220.9 173.5v.2M221 173.3l-.3 .7M221 173.3h.1M221 173.2l-.1 .4M221.1 173h.1M208.3 184.6v-.2"/>
<path d="M208.3 184.4l.2-.5M208.5 183.9l4.1-13.5 .3 .1-.1 .3M208.5 183.8l.1-.3M208.7 184.5l.1-.4M208.8 184.3l-.1 .2M208.8 184.1h.1M208.8 184v.3M208.9 183.8v-.2M216.4 187l-4.5-1.3M216.5 186.8l.1-.4M216.5 186.8l-.1 .2M216.5 186.8h.1"/>
<path d="M216.6 186.6l-7.8-2.4M216.6 186.5l3.9-12.9M216.6 186.5h.1M216.8 187.1l-.3-.3M216.8 186.9l-.1 .5M216.8 186.9v.3l-8.5-2.6M216.9 186.8l-.1 .3M217 186.5l-.1 .3M226 190.2l-108.8-38.9M639.4 196.9l-.4 1v7.9M639.8 196.6l-.5 .3M644.2 197.2l.3 .2"/>
<path d="M644.5 197.4l.2 8.4M195.3 213.9l.5-.6M195.3 213.9l.3-.7M195.4 213.9l.4-.6 .3 .1M195.5 214l.2-.7M195.6 213.2l.5-1.6M195.7 213.3l.5-1.7M195.8 214.1l.3-.7M196 213.4l.5-1.7M196.1 213.4l.6 .2M196.2 214.2l-.6-.2M196.2 214.2l.2-.7"/>
<path d="M196.5 213.2l-.1 .3M196.5 214.3l-.3-.1M196.7 213.6l.3 .1-.2 .7-.3-.1zM197 214.4h-.2M197 214.4l.2-.7-.1 .7M197 213.7h.2M197.1 214.5l-.1-.1M197.1 213.7l-2.8 9.2M197.3 212l-.5 1.6M197.5 212l-.4 1.7M197.6 212.1l-.5 1.6M197.6 212.1l-.4 1.6"/>
<path d="M199.6 214.2l-.1-.3M199.6 214l-.1-.6 2.2-7M199.7 214.5l23.7-78.2M199.8 214.4l-.2-.2M199.9 214.1l-.3-.1M199.9 214.1l7.1 2.1M200.1 214.6l-.3-.2M201.7 206.4l.3-.2M202 206.2l.2-.1M202.2 206.6l-2.3 7 .4 .6M202.2 206.1h.2M202.4 206.1l7 2"/>
<path d="M203 216.3l-11.1-3.4M206.9 216.7l-6.8-2.1M207 216.2l.4-.1M207 216.2l.3 .1M207.3 216.6l-.4 .1M207.4 216.1l2.2-7.3M207.4 216.3h-.1M207.7 216.4l-.4 .2M207.8 216.4l-.4-.1M208 216l-.2 .4M209.3 208.6l-7.1-2M209.4 208.1l.4 .2"/>
<path d="M209.5 218.2l.5-.6M209.5 218.2l.3-.7M209.5 218.2l.5-.6 .2 .1M209.6 208.8l-.3-.2M209.7 218.3l.2-.7M209.8 208.3l.2 .3M209.8 217.5h.1M209.8 217.5l.5-1.6M209.9 217.6l.5-1.7M209.9 217.6l.5-1.6M210 208.6l.1 .7M210 218.4l.2-.7"/>
<path d="M210.2 217.7l.5-1.7M210.2 217.7l.7 .2M210.4 218.5l.2-.7M210.6 217.6v.2M210.7 218.6l-1-.3M210.9 217.9l.3 .1-.2 .7-.3-.1zM211.1 218.7l-2.6 8.5-1.4-.4 2.6-8.5M211.2 218.7h-.2M211.2 218.7l.2-.7-.2 .8M211.2 218h.2M211.2 218.8v-.1M211.3 218l-.2 .7"/>
<path d="M211.4 216.3l-.4 1.6M211.7 216.4l-.5 1.6M211.8 216.4l-.5 1.6M637.9 215.6v7.1l.4 1M638.3 207.5l-.4 .9v7.2M638.7 207.2l-.4 .3M639 205.8l.4 .9M639.3 206.7l.5 .3M644.5 206.3l-.3 .1M644.7 205.8l-.2 .5M645.3 207.8l.2 .2M645.5 208l.2 7.6"/>
<path d="M645.7 215.6l-.2 7.6M192.9 222.5l2.6-8.5M194.3 222.9l-1.4-.4M638.3 223.7l.4 .2M645.5 223.2l-.2 .1M565.5 430.5l-.5-1.4 8.4-3M573.3 426l.7-.2M573.4 426.1l.7-.2M573.4 426.2l.7-.3M573.5 426.5l-.1-.3 .7-.3 .1 .3M573.5 426.5l.7-.3M573.6 426.8l.7-.2 .1 .3-.7 .3z"/>
<path d="M573.6 426.8l-.1-.3M573.7 427.2l.1 .2h.8M573.9 427.5l-8.4 3M573.9 427.6l-.6-1.6M573.9 427.7l-.1-.3M574 425.8l.1 .1M574.1 425.8l1.6-.5M574.1 425.9l1.6-.6M574.1 425.9l1.6-.5M574.1 425.9v.1M574.1 426l.1 .2M574.2 426.2l1.6-.6"/>
<path d="M574.2 426.2l.1 .4M574.3 426.6h.1M574.3 426.6l.3-.1M574.3 426.6l.2 .3M574.5 426.9l.1 .3M574.6 427.2v.2M574.6 427.3l-.7 .2M574.6 427.4l-.7 .2M574.6 427.4h.1M574.6 427.4l-.7 .3M574.8 428v-.1M575 427.8v.1"/>
<path d="M575.7 425.3l1.2-.4M575.9 429.2l6.9-2.5h.7l.5 .6 2.4 6.6-.1 .7-.5 .5-7.1 2.4-.3-.8 .6 .3 6.6-2.4 .3-.5-2.6-6.9-7 2.3-.2 .6zM576.1 426.4l-1.6 .5M576.1 430.1l2.3 6.6M576.2 426.6l-1.6 .6M576.2 426.7l-1.6 .6M576.9 433.7l22-7.7M576.9 424.9l.5 1.4-1.2 .4M578.2 437.2l-2.6-7 .2-.9M578.3 439.9l.7-.2 .1 .2M578.7 437.5l-.5-.3M579 439.8l1.6-.6"/>
<path d="M579 439.8l1.6-.5M579.1 439.9l1.6-.6M580.6 439.3l1.2-.4M581.8 438.9l.5 1.3-1.2 .5M586 424l4.3-1.5M587.1 426.1l4.6-1.7M590.2 422.5l7-2.5M590.8 424.3l.7-.3M590.9 422.3l.1-.1M591.5 424l6-2M591.7 424.4l5.9-2M593.9 431.8l-.4 .2"/>
<path d="M594.1 433.7l-4.2 1.5M594.4 431.6l-.5 .2M594.5 433.6l-.4 .1M594.9 431.5l-.5 .1M595 433.4l-.5 .2M597.2 420l3.9 11.2M597.2 420.1l3.9 11.1M597.5 422l2.6 7.5M597.8 421.8l2.7 7.7M598.9 426l.3-.2M599.1 425.4l-22.4 8M599.1 425.4h.1"/>
<path d="M600 429.2l-10.5 3.7M600.1 429.5l-5.2 2M600.5 429.5l-.3 .1-2.8-7.7 .4-.1M601.1 431.2l-6.1 2.2M601.1 431.2h.1M605.4 438.7h.1M570.5 444.4l-.5-1.4 8.3-2.9M578.3 440.1v-.2M578.3 440.1l.7-.3M578.4 440.2l.6-.5 .2 .5M578.5 440.4l-.2-.3M578.5 440.5l.1 .3-.1-.4 .7-.2 .1 .3"/>
<path d="M578.5 440.5l-.1-.3 .7-.3 .2 .6M578.6 440.8l.7-.3 .1 .4-.7 .2M578.8 441.4l-.2-.6M578.8 441.5l-8.3 2.9M578.9 441.7l-.3-.9M579.2 440.2l1.5-.6M579.3 440.5l.1 .4M579.3 440.5h.2M579.5 441.1l-.1-.2 .2 .5-.7 .3M579.5 441.2l-.7 .3M579.6 441.3l-.8 .1M581 440.3l-1.6 .6"/>
<path d="M581.1 440.6l-1.6 .6M581.1 440.7l-1.6 .5M581.1 440.7l-1.6 .6M597 441.7h.1M597.7 441.5l-135.9-383.4"/>
</g>
<path d="M152.9 117.9l8.1 2.8-5.3 15.4-8.2-2.8zM632.3 326.9h66.8v8.6h-66.8z" fill="none" stroke="#f0f" stroke-width=".5"/>
<path d="M158.4 206.2l58.1 18 58.4 16.7" fill="none" stroke="#000" stroke-width=".42" stroke-dasharray="6.8 1 0 1"/>
<path d="M244.6 79.3l-56.1 184.9M450.3 76.8l22.3-8M526.7 66.2l-431 152.8M207.2 144.8l203.7-72.2M688.7 169v-42.3M703.6 177.5h48.7M642.1 208.2v-11.7M642.1 236.4v-28.2M651.5 399.2l-365 129.4M576.8 433.5l22.3-7.9M570.5 504.5l-169.6-478.4" fill="none" stroke="#000" stroke-width=".42" stroke-dasharray="5.8 1 1 1"/>
<text font-size="12.2" x="642.1" y="317">DETAIL-2</text>
<text font-size="8.3" x="812.7" y="473.4">BALFOUR BEATTY</text>
<text font-size="8.2" x="832.7" y="78.3">KEY PLAN</text>
<g font-size="7.9">
<text x="394.9" y="23.2">AA</text>
<text x="528.1" y="66.9">30</text>
<text x="242.4" y="77.2">29</text>
<text x="276.9" y="245">A'</text>
<text x="652.9" y="400">31</text>
</g>
<g font-size="6.7" fill="#00f">
<text x="368.7" y="28" transform="rotate(-20 368.7 28)">E-11.04</text>
<text x="378.9" y="36.7" transform="rotate(-20 378.9 36.7)">K</text>
<text x="611.3" y="378.3" transform="rotate(-20 611.3 378.3)">E-11.04</text>
<text x="621.1" y="386.1" transform="rotate(-20 621.1 386.1)">L</text>
</g>
<text font-size="6.1" x="685.8" y="123.4">30</text>
<g font-size="5.5" fill="#00f">
<text x="487.3" y="23.8" transform="rotate(-21 487.3 23.8)">E-11.04</text>
<text x="495.6" y="29.7" transform="rotate(-17 495.6 29.7)">L</text>
<text x="169" y="250.9" transform="rotate(17 169 250.9)">J</text>
<text x="161.5" y="259.9" transform="rotate(17 161.5 259.9)">E-11.03</text>
</g>
<g font-size="5.5">
<text x="425.2" y="25" transform="rotate(-20 425.2 25)">3-1</text>
<text x="440.3" y="28.9" transform="rotate(-20 440.3 28.9)">1-4</text>
<text x="424.9" y="31" transform="rotate(-20 424.9 31)">E.O.S</text>
<text x="414.6" y="38" transform="rotate(-20 414.6 38)">1-7</text>
<text x="468.6" y="37" transform="rotate(-20 468.6 37)">F-11.02FR4</text>
<text x="408.6" y="46" transform="rotate(-20 408.6 46)">GRIDTOFACE HSSFRAME</text>
<text x="470.6" y="42.3" transform="rotate(-20 470.6 42.3)">HSSFRAME</text>
<text x="412.7" y="51.4" transform="rotate(-20 412.7 51.4)">OFCOLUMN</text>
<text x="413.3" y="58.3" transform="rotate(-20 413.3 58.3)">2</text>
<text x="503.8" y="57.7" transform="rotate(-110 503.8 57.7)">2-1</text>
<text x="509.7" y="58" transform="rotate(-110 509.7 58)">E.O.S</text>
<text x="399.4" y="63.3" transform="rotate(-20 399.4 63.3)">1</text>
<text x="492.8" y="65.6" transform="rotate(-110 492.8 65.6)">1-8</text>
<text x="500.4" y="70.3" transform="rotate(-110 500.4 70.3)">BEAMEND</text>
<text x="291.9" y="73" transform="rotate(-20 291.9 73)">12-4</text>
<text x="390.8" y="73.1" transform="rotate(-20 390.8 73.1)">(LSH)</text>
<text x="488.6" y="76.1" transform="rotate(-110 488.6 76.1)">10</text>
<text x="292.7" y="79.6" transform="rotate(-20 292.7 79.6)">12-3</text>
<text x="369.4" y="80.9" transform="rotate(-20 369.4 80.9)">HSS8x4x</text>
<text x="295.2" y="86.1" transform="rotate(-20 295.2 86.1)">12-1</text>
<text x="395.9" y="86.6" transform="rotate(-20 395.9 86.6)">(LSV)</text>
<text x="481.5" y="86.3" transform="rotate(70 481.5 86.3)">F-1.06B3</text>
<text x="499.2" y="87.2" transform="rotate(-20 499.2 87.2)">F-11.03M6</text>
<text x="300.7" y="91" transform="rotate(-20 300.7 91)">12-6</text>
<text x="374.9" y="94.1" transform="rotate(-20 374.9 94.1)">HSS5x3x</text>
<text x="500.7" y="92.6" transform="rotate(-20 500.7 92.6)">(HSSFILLER)</text>
<text x="376.5" y="99.9" transform="rotate(-20 376.5 99.9)">(HSSFILLER)</text>
<text x="283.8" y="102.9" transform="rotate(-20 283.8 102.9)">BEAMENDFROMGRIDAA</text>
<text x="498.1" y="106.8" transform="rotate(-20 498.1 106.8)">8</text>
<text x="427" y="114" transform="rotate(-20 427 114)">5</text>
<text x="467.3" y="117.7" transform="rotate(-20 467.3 117.7)">8</text>
<text x="491.8" y="115.2" transform="rotate(-20 491.8 115.2)">HSSFILLER</text>
<text x="188.1" y="122.8" transform="rotate(-20 188.1 122.8)">CLR.</text>
<text x="252.5" y="122.3" transform="rotate(-110 252.5 122.3)">1</text>
<text x="258" y="121.2" transform="rotate(-110 258 121.2)">CLR.</text>
<text x="153.6" y="134.3" transform="rotate(-71 153.6 134.3)">R=158-8</text>
<text x="211" y="137.4" transform="rotate(-20 211 137.4)">F-11.06B2</text>
<text x="256.3" y="136.4" transform="rotate(-20 256.3 136.4)">F-11.04M3</text>
<text x="657.2" y="141.6">E.O.S</text>
<text x="339.8" y="145" transform="rotate(-20 339.8 145)">9-8</text>
<text x="653.1" y="147.1">SEE PLAN</text>
<text x="622.2" y="155.6">VARIES</text>
<text x="661" y="155.6">VARIES</text>
<text x="145.1" y="167.6" transform="rotate(20 145.1 167.6)">HSS10x8x</text>
<text x="596.2" y="166">NEW CONC. SLAB</text>
<text x="657.8" y="170.1">EX. CONC. SLAB</text>
<text x="721.2" y="176.1">T.O.EX.SLAB</text>
<text x="721.2" y="182.7">EL: REFER PLAN</text>
<text x="243.7" y="191.4" transform="rotate(-73 243.7 191.4)">4-1</text>
<text x="610.1" y="187" transform="rotate(-90 610.1 187)">8</text>
<text x="714.1" y="187" transform="rotate(-90 714.1 187)">8</text>
<text x="226.7" y="199.9" transform="rotate(20 226.7 199.9)">10</text>
<text x="714.1" y="203.4" transform="rotate(-90 714.1 203.4)">5</text>
<text x="221.8" y="204" transform="rotate(20 221.8 204)">BEAM</text>
<text x="244.2" y="208.5" transform="rotate(-73 244.2 208.5)">EX.COLUMNFACETO</text>
<text x="252.2" y="204.7" transform="rotate(-73 252.2 204.7)">EX.SLABEDGE</text>
<text x="610.1" y="208" transform="rotate(-90 610.1 208)">1</text>
<text x="219.6" y="210.2" transform="rotate(20 219.6 210.2)">END</text>
<text x="262.2" y="211.4">F-11.03FR1</text>
<text x="623" y="210.3" transform="rotate(-90 623 210.3)">GROUT</text>
<text x="629.3" y="214.6">1</text>
<text x="663.2" y="215">MARK PER PLAN</text>
<text x="261.8" y="217.4">HSS6x6x</text>
<text x="616.5" y="221.4" transform="rotate(-90 616.5 221.4)">NON-SHRINK</text>
<text x="626.1" y="220.2">CLR.</text>
<text x="663.3" y="221.2">HSS5x3x</text>
<text x="261.1" y="223.9">HSS FRAME</text>
<text x="663.2" y="228">(FILLER)</text>
<text x="229.3" y="238.7" transform="rotate(-73 229.3 238.7)">2</text>
<text x="595.4" y="235">MARK PER PLAN</text>
<text x="584.8" y="242" transform="rotate(-110 584.8 242)">20-0</text>
<text x="603.8" y="241.5">HSS8x4x</text>
<text x="640.7" y="240.2">CLOF BEAM</text>
<text x="615.4" y="247.4">(LSV)</text>
<text x="229.3" y="257.5" transform="rotate(-73 229.3 257.5)">GRIDTOFACE</text>
<text x="236.7" y="255.5" transform="rotate(-73 236.7 255.5)">OFCOLUMN</text>
<text x="655.4" y="324.9">E-11.00A</text>
<text x="568.8" y="331.4" transform="rotate(70 568.8 331.4)">HSS8x6x</text>
<text x="633.3" y="333">OTHERS NOT SHOWN FOR CLARITY</text>
<text x="576" y="350.9" transform="rotate(70 576 350.9)">(LSH)</text>
<text x="595.8" y="391.5" transform="rotate(-20 595.8 391.5)">1-4</text>
<text x="592.1" y="398.7" transform="rotate(-20 592.1 398.7)">HSSFRAME</text>
<text x="603" y="403.7" transform="rotate(-20 603 403.7)">F-11.02FR4</text>
<text x="605" y="409.2" transform="rotate(-20 605 409.2)">HSSFRAME</text>
<text x="613.1" y="417.9" transform="rotate(-110 613.1 417.9)">5</text>
<text x="627.2" y="422.4" transform="rotate(-110 627.2 422.4)">1-3</text>
<text x="634.7" y="427.2" transform="rotate(-110 634.7 427.2)">BEAMEND</text>
<text x="616.5" y="441.8" transform="rotate(-20 616.5 441.8)">F-11.03M6</text>
<text x="617.9" y="447.3" transform="rotate(-20 617.9 447.3)">(HSSFILLER)</text>
<text x="611.3" y="451.8" transform="rotate(-20 611.3 451.8)">8</text>
<text x="588.6" y="459.8" transform="rotate(-20 588.6 459.8)">8</text>
<text x="609.5" y="458.5" transform="rotate(-20 609.5 458.5)">HSSFILLER</text>
<text x="871.2" y="522.9">E-11.00B</text>
</g>
<g font-size="5.5" fill="#f0f">
<text x="415.2" y="63.5" transform="rotate(-20 415.2 63.5)">V.I.F</text>
<text x="340.5" y="150.6" transform="rotate(-20 340.5 150.6)">V.I.F</text>
<text x="615.6" y="189.8" transform="rotate(-90 615.6 189.8)">V.I.F</text>
</g>
<g font-size="5.4">
<text x="811.7" y="521.2">224009</text>
<text x="820.3" y="530.8">LEVEL-05</text>
<text x="820.3" y="537.4">SLAB EXTENSION</text>
<text x="807.5" y="552.8">SOW-11: (S110,1/A055)</text>
</g>
<g font-size="4.9" fill="#f0f">
<text x="719.2" y="189.4" transform="rotate(-90 719.2 189.4)">V.I.F</text>
<text x="725" y="203.6" transform="rotate(-90 725 203.6)">V.I.F</text>
</g>
<g font-size="4.9">
<text x="719.2" y="204.9" transform="rotate(-90 719.2 204.9)">DROP</text>
<text x="789.5" y="384.8">IRON FABRICATION SERVICES, LLC.</text>
</g>
<g font-size="4.7">
<text x="445" y="25.9" transform="rotate(-20 445 25.9)">1/</text>
<text x="448" y="26.6" transform="rotate(-20 448 26.6)">2</text>
<text x="419.2" y="35" transform="rotate(-20 419.2 35)">1/</text>
<text x="422.2" y="35.7" transform="rotate(-20 422.2 35.7)">2</text>
<text x="414.8" y="56.5" transform="rotate(-20 414.8 56.5)">1/</text>
<text x="417.9" y="57.2" transform="rotate(-20 417.9 57.2)">2</text>
<text x="400.9" y="61.4" transform="rotate(-20 400.9 61.4)">5/</text>
<text x="403.9" y="62.1" transform="rotate(-20 403.9 62.1)">8</text>
<text x="486.8" y="69.6" transform="rotate(-110 486.8 69.6)">2</text>
<text x="299.2" y="76" transform="rotate(-20 299.2 76)">1/</text>
<text x="302.2" y="76.7" transform="rotate(-20 302.2 76.7)">2</text>
<text x="383.4" y="74.6" transform="rotate(-20 383.4 74.6)">5/</text>
<text x="386.5" y="75.2" transform="rotate(-20 386.5 75.2)">16</text>
<text x="486.1" y="72.6" transform="rotate(-110 486.1 72.6)">1/</text>
<text x="301.8" y="82.5" transform="rotate(-20 301.8 82.5)">7/</text>
<text x="304.8" y="83.2" transform="rotate(-20 304.8 83.2)">8</text>
<text x="389" y="87.8" transform="rotate(-20 389 87.8)">5/</text>
<text x="392" y="88.5" transform="rotate(-20 392 88.5)">16</text>
<text x="188.1" y="115.4" transform="rotate(-20 188.1 115.4)">1/</text>
<text x="191.2" y="116.1" transform="rotate(-20 191.2 116.1)">2</text>
<text x="468.8" y="115.8" transform="rotate(-20 468.8 115.8)">1/</text>
<text x="471.8" y="116.5" transform="rotate(-20 471.8 116.5)">2</text>
<text x="162" y="172.3" transform="rotate(20 162 172.3)">5/</text>
<text x="163.9" y="174.7" transform="rotate(20 163.9 174.7)">16</text>
<text x="712.9" y="201.3" transform="rotate(-90 712.9 201.3)">7/</text>
<text x="714.6" y="198.7" transform="rotate(-90 714.6 198.7)">8</text>
<text x="277.2" y="216.1">5/</text>
<text x="279.8" y="217.8">16</text>
<text x="678.7" y="219.9">5/</text>
<text x="681.3" y="221.6">16</text>
<text x="228.7" y="236.4" transform="rotate(-73 228.7 236.4)">1/</text>
<text x="231" y="234.4" transform="rotate(-73 231 234.4)">2</text>
<text x="619.2" y="240.2">5/</text>
<text x="621.8" y="241.9">16</text>
<text x="575.1" y="345.4" transform="rotate(70 575.1 345.4)">1/</text>
<text x="574.4" y="348.5" transform="rotate(70 574.4 348.5)">2</text>
<text x="600.4" y="388.6" transform="rotate(-20 600.4 388.6)">1/</text>
<text x="603.4" y="389.3" transform="rotate(-20 603.4 389.3)">2</text>
<text x="590.1" y="458" transform="rotate(-20 590.1 458)">1/</text>
<text x="593.1" y="458.7" transform="rotate(-20 593.1 458.7)">2</text>
</g>
<g font-size="4.6">
<text x="795.6" y="436">MARYLAND AVENUE</text>
<text x="808.3" y="446.4">1250 MARYLAND AVENUE SW</text>
<text x="808.3" y="452">WASHINGTON, DC 20024</text>
</g>
<g font-size="4.3">
<text x="824.1" y="277.6">General Notes</text>
<text x="798.4" y="362.6">1</text>
<text x="819.8" y="362.6">0</text>
<text x="838.6" y="362.6">For Construction</text>
<text x="873" y="362.9">11-14-2025</text>
<text x="794.5" y="371.5">Copies</text>
<text x="811.1" y="367.7">Revision/</text>
<text x="838.6" y="369.7">Destination</text>
<text x="827.1" y="579.1">SOW #11 LEVEL-05</text>
<text x="834.2" y="584.3">DETAIL VIEW</text>
</g>
<g font-size="4.2">
<text x="811.3" y="371.4">Issue</text>
<text x="877.1" y="369.8">Date</text>
</g>
<text font-size="4" x="795.1" y="587.5">VARIES</text>
<text font-size="3.9" x="799.9" y="367.1"># of</text>
<g font-size="3.7">
<text x="788.4" y="286.2">*Structural steel shall conform to ASTM-A992.</text>
<text x="788.4" y="291.2">*Structural SQR/RND.tubing conform</text>
<text x="790.7" y="295.5">to ASTM A500 Grade C</text>
<text x="787.9" y="304.1">*Channels, Angles and plates shall conform to A36.</text>
<text x="788.4" y="300.2">*Pipe shall conform to ASTM A53, Grade B.</text>
<text x="788" y="308.9">*All bolts shall be</text>
<text x="825.7" y="308.9">&quot; High strength in</text>
<text x="790.2" y="313.2">accordance with ASTM A325 (UNO)</text>
<text x="788.8" y="318">*Welding Electrodes for Carbon steel :E70xx</text>
<text x="790.8" y="399.9">3029 M. Street, NW, Suite 202</text>
<text x="790.7" y="404.6">Washington, DC 20007</text>
<text x="790.7" y="409">Tel: 202-800-5599</text>
<text x="790.7" y="414.2">Fax: 202-478-0303</text>
<text x="790.7" y="430">Project Name and Address</text>
<text x="790.8" y="445.6">Location:</text>
<text x="791" y="465.3">Contractor:</text>
<text x="791" y="491.9">Approved for Fabrication by:</text>
<text x="851.5" y="492">Signature</text>
<text x="850.2" y="522">Drawing #</text>
<text x="791.2" y="532.3">Contract Item:</text>
<text x="791.5" y="567.4">Date</text>
<text x="819.3" y="568.1">Drawing Title:</text>
<text x="791.7" y="582.1">Scale</text>
</g>
<text font-size="3.6" x="791.2" y="545.9">Ref:</text>
<text font-size="3.5" x="791.3" y="520.8">Contract #</text>
<g font-size="3.2">
<text x="821" y="308">3/</text>
<text x="823.9" y="309.1">4</text>
</g>
<text font-size="3" x="790.5" y="572.4">01/ 20/ 2025</text>
</svg>
